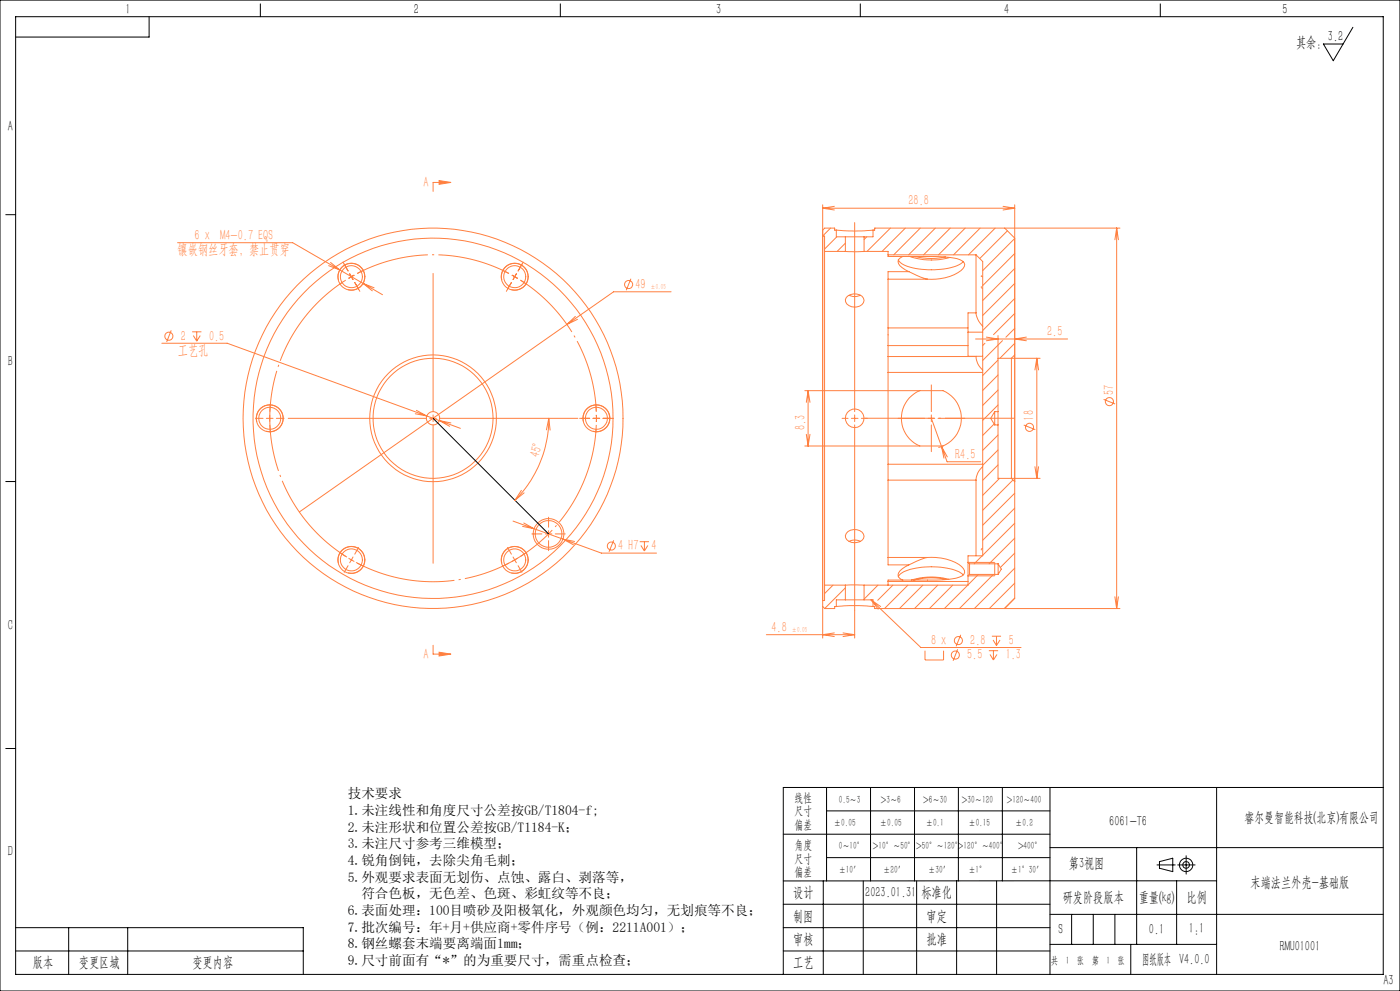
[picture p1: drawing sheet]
<svg xmlns="http://www.w3.org/2000/svg" width="420mm" height="297mm" viewBox="0 0 420 297" stroke-linecap="round" stroke-linejoin="round" font-family="sans-serif">
<g fill="none" stroke="#ff8040" stroke-width=".3">
<path d="M131.7 54.1l3.6 .6-3.6 .5zM135.3 54.7h-5.4v2.7M53.3 72.7h34.5l21.1 12.2M99.2 78.7l2.7 2.2-3.3-1.3M102.9 78.6l1.5 2.6-1.1-2M157 78.6l-1.6 2.6 1.2-2M246.8 69l.6-.6h3v.6h.5M246.8 61.4v129.8M246.8 62.4h57.6M246.8 62.4l3.5 .5M247.4 75.3v100.1M247.4 75.3v-4.5h-.6v109.2h.6v-4.6"/>
<path d="M247.4 75.3h6.2M249.2 68.4l-2.4 2.3M250.3 61.8l-3.5 .6M250.9 69a53.8 53.8 0 0 0 11 0M250.9 69v2h2.7M251 71l-3.6 3.6M253.6 75.3h5.6M253.6 71h5.6M253.6 72.9l-2.5 2.4M253.6 71v4.3M256.4 66.7v56.7M259.2 75.3h7.2v1.1"/>
<path d="M259.2 71v4.3M260 71l-.8 .8M261.9 69v2h-2.7M262 69l-.1 .1M262.6 68.4l-.2 .2M266.4 76.4v.5h13.5l4.7 .2a7.1 7.1 0 0 1 4.6 1.6 1.84 1.84 0 0 1-.9 2.4 15.4 15.4 0 0 1-10.1 2.6M266.4 76.4h26.4M267.1 68.4l-7 6.9M269.5 77.9a5.5 5.5 0 0 0 4.4 2.4 24.4 24.4 0 0 0 13.8-1l1.3-.9M270.9 76.9a1.58 1.58 0 0 0-1.4 1.1 1.58 1.58 0 0 0 .5 1.7l2.7 1.7M271.6 68.4l-7 6.9M272.9 76.9a20.4 20.4 0 0 0 12.1 .2"/>
<path d="M274.5 76.9a20.3 20.3 0 0 0 9.2 .1M276.1 68.4l-8 8M280.6 68.4l-8 8M285.1 68.4l-8 8M289.6 68.4l-8 8M292.8 76.4v17.4M292.8 76.4l2 2v88.2h-4.4v1.9M294 68.4l-7.9 8M298.6 68.4l-8.1 8M300.9 61.8l3.5 .6M301.4 68.4l3 3M302.2 69.2l-8.3 8.3"/>
<path d="M304.4 71.5l-9.6 9.6M304.4 76l-9.6 9.6M304.4 61.4v117.9l-3 3.1M304.4 62.4l-3.5 .5M335 68.4v114M335 68.4l.5 3.5M335 68.4l-.5 3.5M336 68.4h-73.6v.6h-.5M51.4 99l-1.4 3.5M57.6 99.4h2.8M59 99.4v2.8M101.6 84a4 4 0 0 1 3.5-5 4 4 0 0 1 4.3 4.3 4 4 0 0 1-5 3.5"/>
<path d="M103.7 84l-1.9 1.2M104.9 82.1l.5 .8M105.4 82.9l-.8 .5M105.4 82.9l.5 .9M106.3 82.4l-.9 .5M106.4 84.7l1.5 2.6M108.9 84.9l5.9 3.4M108.9 84.9l2.8 2.3M108.9 84.9l3.3 1.4M109.2 81l-2 1M129.9 81.9v41.5M150.6 84a4 4 0 0 1 3.5-5 4 4 0 0 1 4.3 4.3 4 4 0 0 1-5 3.5"/>
<path d="M150.6 81l2.1 1M152.3 86.6l1.1-1.9-1.5 2.6M153.6 82.4l.8 .5M154.4 82.9l.9 .5M154.4 82.9l-.5 .9M154.9 82.1l-.5 .8M156.1 84l1.9 1.2M170 97.3l-80.2 56.2M172.6 94.8l-2.6 2.5M173.2 95.7l-3.2 1.6M189.3 83.5l-1.4 3.5M201.3 87.5h-17.2l-14.1 9.8"/>
<path d="M253.9 89.1a3.4 3.4 0 0 1 5.1 .3 2.21 2.21 0 0 1-2.6 2.6 2.13 2.13 0 0 1-2.2-.6 2.13 2.13 0 0 1-.3-2.3zM258.1 88.5a3.6 3.6 0 0 1-3.4 0M266.4 83.7v14.6M266.4 98.3v5.3M266.4 98.3h24M266.4 83.7h11.8M272.7 81.4l3.5 1.6 2 .7M272.7 81.4h-6.3v2.3M290.4 99.6v7.2M290.4 99.6h4.4M292.8 93.8l.5 1.8 1.5 2.2M292.8 93.8h-2.4v5.8"/>
<path d="M294.4 85.8v.5l.4 .2M294.4 83v-.4l.4 .5M304.4 80.5l-9.6 9.6M304.4 84.9l-9.6 9.6M304.4 89.5l-9.6 9.6M304.4 93.9l-6.3 6.4M304.4 98.4l-2.6 2.7M48.5 102.9h19.7l59.8 21.8M58 100.6l1 1.6M60.1 100.6l-1.1 1.6M241.4 117.1h41.5a9 9 0 0 1 5.5 8.3 9 9 0 0 1-5.5 8.3M242.4 117.1v16.6"/>
<path d="M242.4 117.1l.6 3.5M242.4 117.1l-.5 3.5M266.4 103.6v3.3M266.4 106.9v4.7M266.4 111.6v27.5M266.4 103.6h24M266.4 106.9h26.4M266.4 111.6h28.4M275.9 117.1a9 9 0 0 0-5.5 8.3 9 9 0 0 0 5.5 8.3M279.4 115.4v8M290.4 106.8h4.4M290.4 106.8v.1"/>
<path d="M292.7 101.6h27.6M292.8 106.9l.1 1a6 6 0 0 0 1.9 3M292.9 106.8l-.1 .1M295.5 102.9l-.7 .6M295.9 101l3.5 .6-3.5 .5M299.4 107.9l-4.6 4.6M299.4 112.4l-4.6 4.6M299.4 116.9l-4.6 4.6M299.4 107.4h12.6M299.4 100.6v22.8M300.7 102.1l-5.9 5.9M304.4 106.4v38l-1-1v-36z"/>
<path d="M304.4 102.9l-4.4 4.5M307.9 101l-3.5 .6 3.5 .5M311 107.4v36M311 107.4l.6 3.5M311 107.4l-.5 3.5M331.1 119.7l3.4 1.4M76.6 125.4h2.3M77 126.4a4 4 0 0 1 3.6-5 4 4 0 0 1 4.3 4.3 4 4 0 0 1-5 3.5M79.9 125.4h2M80.9 124.4v2M81 127.3l.1 2.4M81.1 121.1l-.1 2.3"/>
<path d="M82.9 125.4h2.3M86.5 125.4h41.4M124.6 124l3.4 .7M124.9 123l3.1 1.7M128 124.7l3.8 1.3M128.9 125.4h2M129.9 124.4v2M129.9 127.3v41.5M131.8 126l6.3 2.4M131.8 126l3.1 1.8M131.8 126l3.5 .7M131.9 125.4h41.5"/>
<path d="M164.6 125.4a34.7 34.7 0 0 1-10.1 24.5M164.6 125.4l.4 3.5M164.6 125.4l-.7 3.4M173.9 125.4h3M175 126.4a4 4 0 0 1 3.6-5 4 4 0 0 1 4.3 4.3 4 4 0 0 1-5 3.5M177.9 125.4h2M178.7 121.1l.2 2.3M178.9 124.4v2M178.9 127.3l-.2 2.4M180.9 125.4h3.1M241.4 133.7h41.5M241.9 130.2l.5 3.5"/>
<path d="M243 130.2l-.6 3.5M252.6 125.4h1.8M255.4 125.4h2M256.4 124.4v2M256.4 127.3v63.9M258.4 125.4h1.8M266.4 139.1v4.8M266.4 139.1h28.4M269.4 125.4h8M278.4 125.4h2M279.4 125.4l3.1 8.4M279.4 124.4v2"/>
<path d="M279.4 127.3v8.1M281.4 125.4h8M282.5 133.8l1.6 4.6h10.1M282.5 133.8l.7 3.5M282.5 133.8l1.7 3.1M282.9 133.7l-1.4 .4M294.8 139.8a5.7 5.7 0 0 0-2 4.1M298.2 127.1l-3.4 3.4M298.4 123.4v3.9M298.4 123.4h1M298.4 123.4l-1.2 2 1.2 1.9M298.4 127.3h1"/>
<path d="M299.4 123.4v3.9M299.4 121.4l-4.6 4.6M299.4 130.4l-4.6 4.6M299.4 134.9l-4.6 4.5M299.4 139.3l-4.6 4.6M299.4 127.3v16.1h12.6M307.1 127.4l3.5 1.4M310.5 139.9l.5 3.5M311.6 139.9l-.6 3.5M153.9 156.2l6.3 2.3M156.4 147l-1.9 2.9M156.8 157.8l3.4 .7"/>
<path d="M157.1 156.7l3.1 1.8M157.2 147.7l-2.7 2.2M160.2 158.5l8.7 3.1M164.6 155v3M164.6 159v2M254.4 159.3a3.1 3.1 0 0 1 4.8 1.4 2.98 2.98 0 0 1-4.5 1.5 1.66 1.66 0 0 1-1.1-1.4 1.66 1.66 0 0 1 .8-1.5zM266.4 143.9v23.2M266.4 143.9h26.4M292.8 143.9v22.7M299.9 143.4l-5.1 5M303.9 143.9l-9.1 9M304.4 147.8l-9.6 9.6"/>
<path d="M304.4 152.3l-9.6 9.6M304.4 156.8l-9.6 9.6M101.6 168.8a4 4 0 0 1 3.5-5 4 4 0 0 1 4.3 4.3 4 4 0 0 1-5 3.6M101.8 165.5l1.9 1.3M104.4 169.5l-1.1 2M104.6 167.3l.8 .5M105.4 167.8l.9 .5M105.4 167.8l-.5 .9M105.9 166.9l-.5 .9M107.2 168.8l2 1M107.6 164.1l-1.2 2M150.6 168.8a4 4 0 0 1 3.5-5 4 4 0 0 1 4.3 4.3 4 4 0 0 1-5 3.6"/>
<path d="M152.3 164.1l1.1 2M152.7 168.8l-2.1 1M153.9 166.9l.5 .9M154.4 167.8l-.8 .5M154.4 167.8l.5 .9M155.3 167.3l-.9 .5M155.4 169.5l1.2 2M158 165.5l-1.9 1.3M159.6 160h3M163.6 160h2M164.6 162v3M166.6 160h3"/>
<path d="M168.9 161.6l11.5 4.2h16.6M168.9 161.6l3.1 1.7M168.9 161.6l3.5 .7M184.1 161.9l-1.4 3.5M191.9 162.3h2.8M192.3 163.5l1 1.6M193.3 162.3v2.8M194.3 163.5l-1 1.6M247.4 175.4h6.2M249.9 175.4l-2.5 2.5M253.6 175.4h5.6M253.6 179.8h5.6"/>
<path d="M253.6 176.2l-6.2 6.2M253.6 179.8h-2.7v2M253.6 175.4v4.4M254.7 162.2l1.5-.3 1.9 .3M259.2 179.8h2.7v2M259.2 175.4v4.4M261.3 179.8l15 14.3h30M261.3 179.8l2.2 2.8M261.3 179.8l2.9 2M263.4 175.4l-4.2 4.2M266.4 174.3v1.1M266.4 167.1v2.2h6.3"/>
<path d="M266.4 174.3h24M266.4 167.1h11.8M267.9 175.4l-4.6 4.5M272.4 175.4l-7 7M272.7 169.3a5.2 5.2 0 0 0-3.3 3 1.86 1.86 0 0 0 1.5 1.5M276.9 175.4l-7.1 7M278.2 167.1a14.9 14.9 0 0 1 10.3 2.7 1.67 1.67 0 0 1 .9 1.8 1.67 1.67 0 0 1-1.6 1.4l-2.2 .5-2.9 .3h-16.3v.5M278.2 167.1l-2 .6-3.5 1.6M281.3 175.4l-6.9 7M284 173.7a21.7 21.7 0 0 0-9.9 .1M284.6 173.6a19.9 19.9 0 0 0-11.2 .2M285.8 175.4l-7 7"/>
<path d="M289 172.3a12.4 12.4 0 0 0-7.7-2.4 19 19 0 0 0-11.1 2.1l-.7 .9M290.3 175.4l-7 7M290.4 168.5v4.1M290.4 172.6v2.8h-31.2M290.4 168.5l.5 .5M290.4 168.6h8v4h-8M290.9 169v3.2M290.9 172.2l-.5 .4M290.9 172.2h8.5M290.9 169h8.5M293.5 172.2l-3.1 3.1M294.6 166.6l-2.4 2.4"/>
<path d="M294.8 164.3l-.4 .2v.4M298 172.2l-10.2 10.2M299.4 169v3.2M299.4 169l1 1.6-1 1.6M304.4 161.3l-7.7 7.7M304.4 165.8l-4.3 4.3M304.4 170.3l-12.1 12.1M304.4 174.8l-7.6 7.6M304.4 179.2l-3.1 3.2M334.5 178.9l.5 3.5M335.5 178.9l-.5 3.5M129.9 193.4v2.6h5.4"/>
<path d="M131.7 195.5l3.6 .5-3.6 .6zM229.9 190.2h26.5M246.8 181.8l.6 .6M250.3 189.7l-3.5 .5 3.5 .6M250.9 181.8a53.2 53.2 0 0 1 11 0M250.9 181.8h-.5v.6h-3M252.9 189.7l3.5 .5M256.4 190.2l-3.5 .6M261.9 181.8h.5v.6h73.6M277.5 195v2.8h5.6v-2.8M287.3 194.6l-1.4 3.4M288.2 190.2l-1.4 3.5"/>
<path d="M296.7 195h2.7M297 196.1l1 1.7M297.6 190.7h2.7M297.9 191.8l1 1.7M298 195v2.8M298.9 190.7v2.8M299.1 196.1l-1.1 1.7M300 191.8l-1.1 1.7"/>
<circle cx="105.4" cy="82.9" r="4"/>
<circle cx="105.4" cy="82.9" r="3.3"/>
<circle cx="154.4" cy="82.9" r="4"/>
<circle cx="154.4" cy="82.9" r="3.3"/>
<circle cx="188.6" cy="85.3" r="1.21"/>
<circle cx="50.7" cy="100.8" r="1.21"/>
<circle cx="80.9" cy="125.4" r="3.3"/>
<circle cx="80.9" cy="125.4" r="4.1"/>
<circle cx="129.9" cy="125.4" r="54"/>
<circle cx="129.9" cy="125.4" r="19"/>
<circle cx="129.9" cy="125.3" r="1.99"/>
<circle cx="129.9" cy="125.4" r="57"/>
<circle cx="129.9" cy="125.4" r="18"/>
<circle cx="178.9" cy="125.4" r="4"/>
<circle cx="178.9" cy="125.4" r="3.3"/>
<circle cx="256.4" cy="125.4" r="2.8"/>
<circle cx="308.9" cy="128.1" r="1.22"/>
<circle cx="332.8" cy="120.4" r="1.2"/>
<circle cx="105.4" cy="167.8" r="4"/>
<circle cx="105.4" cy="167.8" r="3.3"/>
<circle cx="154.4" cy="167.8" r="4"/>
<circle cx="154.4" cy="167.8" r="3.3"/>
<circle cx="164.6" cy="160" r="4.6"/>
<circle cx="164.6" cy="160" r="4"/>
<circle cx="183.4" cy="163.7" r="1.21"/>
<circle cx="286.6" cy="196.3" r="1.22"/>
<circle cx="287.5" cy="192" r="1.22"/>
</g>
<path d="M152.7 81.9a49 49 0 0 0-45.5 0M178.9 123.3a49 49 0 0 0-22.8-39.4" fill="none" stroke="#ff8040" stroke-width=".3" stroke-dasharray="30.5 1.3 .6 1.3" stroke-dashoffset="8.4" stroke-linecap="butt"/>
<path d="M103.7 83.9a49 49 0 0 0 1.7 83.9 49 49 0 0 0 73.5-40.5" fill="none" stroke="#ff8040" stroke-width=".3" stroke-dasharray="30.5 1.3 .6 1.3" stroke-dashoffset="-1.2" stroke-linecap="butt"/>
<g fill="none" stroke="#0a0605" stroke-width=".3">
<path d="M347.1 259.2h5.5M347.8 258.2l4-1v4l-4-1zM353.3 259.2h5.2M355.8 256.5v5.5"/>
<circle cx="355.8" cy="259.2" r="1"/>
<circle cx="355.8" cy="259.2" r="2"/>
</g>
<path d="M304.4 125.3h-45" fill="none" stroke="#ff8040" stroke-width=".3" stroke-dasharray="30.5 1.3 .6 1.3" stroke-dashoffset="9.6" stroke-linecap="butt"/>
<g fill="none" stroke="#000" stroke-width=".3">
<path d="M0 0h420v297h-420zM4.7 5h410.3v287h-410.3zM44.7 5v6.1h-40M78.1 1.2v3.8M168.1 1.2v3.8M258.1 1.2v3.8M348.1 1.2v3.8M405.9 8.2l-5.9 10-3-5h5.9M1.7 64.3h3M129.9 125.4l34.7 34.6M1.7 144.3h3M1.7 224.3h3"/>
<path d="M248 236v28M261.2 236v28M274.4 236v28M287.5 236v28M300.7 236v28M315 236v56M365 236v56M415 236h-180v56M235 250h80M248 257h67M248 243h67M315 254h100"/>
<path d="M341 254v29M4.7 278h86.3v14M20.6 278v14M38.3 278v14M235 278h80M235 271h80M247 264v28M259 264v28M275 264v28M287 264v28M299 264v28M315 274h100"/>
<path d="M321.5 274v9M328 274v9M334.5 274v9M353 264v19M365 264h-130M4.7 285h86.3M235 285h80M315 283h50M339.2 283v9"/>
</g>
<path d="M131.7 54.1l3.6 .6-3.6 .5zM131.7 195.5l3.6 .5-3.6 .6z" fill="#ff8040"/>
<g font-size="4.4">
<text x="37.7" y="4.1">1</text>
<text x="124.2" y="4.1">2</text>
<text x="214.9" y="4.1">3</text>
<text x="301.2" y="4.1">4</text>
<text x="384.7" y="4.1">5</text>
<text x="388.8" y="14.1">其余：</text>
<text x="398.4" y="12.3">3.2</text>
<text x="2.3" y="39.3">A</text>
<text x="2.3" y="109.6">B</text>
<text x="2.3" y="188.9">C</text>
<text x="332.8" y="247.6">6061-T6</text>
<text x="2.3" y="256.5">D</text>
<text x="320.6" y="260.1">第3视图</text>
<text x="237.9" y="268.9">设计</text>
<text x="259.6" y="268.9">2023.01.31</text>
<text x="276.4" y="268.9">标准化</text>
<text x="375.1" y="265.9">末端法兰外壳-基础版</text>
<text x="237.9" y="275.9">制图</text>
<text x="277.9" y="275.9">审定</text>
<text x="318.8" y="270.4">研发阶段版本</text>
<text x="341.6" y="270.4">重量(kg)</text>
<text x="355.9" y="270.4">比例</text>
<text x="317.6" y="279.9">S</text>
<text x="344.7" y="279.9">0.1</text>
<text x="356.7" y="279.6">1:1</text>
<text x="237.9" y="282.9">审核</text>
<text x="277.9" y="282.9">批准</text>
<text x="383.9" y="284.9">RMU01001</text>
<text x="9.9" y="289.9">版本</text>
<text x="23.7" y="289.9">变更区域</text>
<text x="57.7" y="289.9">变更内容</text>
<text x="237.9" y="289.9">工艺</text>
<text x="342.6" y="288.9">图纸版本 V4.0.0</text>
<text x="415" y="295.1">A3</text>
</g>
<g font-size="4.4" fill="#ff8040">
<text x="127.1" y="56.1">A</text>
<text x="272.6" y="61.5">28.8</text>
<text x="58.3" y="71.9">6 x</text>
<text x="66" y="71.9">M4-0.7 EQS</text>
<text x="53.3" y="76.2">镶嵌钢丝牙套，禁止贯穿</text>
<text x="190.6" y="86.6">49</text>
<text x="314.2" y="100.7">2.5</text>
<text x="53.4" y="106.4">工艺孔</text>
<text x="54.2" y="102.1">2</text>
<text x="62.7" y="102.1">0.5</text>
<text x="334.1" y="118.4" transform="rotate(-90 334.1 118.4)">57</text>
<text x="241.6" y="128.9" transform="rotate(-90 241.6 128.9)">8.3</text>
<text x="310.2" y="126.1" transform="rotate(-90 310.2 126.1)">18</text>
<text x="161.7" y="137.4" transform="rotate(-74 161.7 137.4)">45°</text>
<text x="286.6" y="137.5">R4.5</text>
<text x="185.4" y="164.9">4 H7</text>
<text x="195.5" y="164.9">4</text>
<text x="231.5" y="189.3">4.8</text>
<text x="127.1" y="197.5">A</text>
<text x="279.3" y="193.3">8 x</text>
<text x="290.2" y="197.6">5.5</text>
<text x="291.1" y="193.3">2.8</text>
<text x="301.7" y="197.6">1.3</text>
<text x="302.6" y="193.3">5</text>
</g>
<text font-size="4.2" x="373.4" y="246.3">睿尔曼智能科技(北京)有限公司</text>
<g font-size="4.1">
<text x="104.3" y="239.2">技术要求</text>
<text x="104.3" y="244.2">1.未注线性和角度尺寸公差按GB/T1804-f;</text>
<text x="104.3" y="249.2">2.未注形状和位置公差按GB/T1184-K；</text>
<text x="104.3" y="254.2">3.未注尺寸参考三维模型；</text>
<text x="104.3" y="259.2">4.锐角倒钝，去除尖角毛刺；</text>
<text x="104.3" y="264.2">5.外观要求表面无划伤、点蚀、露白、剥落等，</text>
<text x="108.4" y="269.2">符合色板，无色差、色斑、彩虹纹等不良；</text>
<text x="104.3" y="274.2">6.表面处理：100目喷砂及阳极氧化，外观颜色均匀，无划痕等不良；</text>
<text x="104.3" y="279.2">7.批次编号：年+月+供应商+零件序号（例：2211A001）；</text>
<text x="104.3" y="284.2">8.钢丝螺套末端要离端面1mm；</text>
<text x="104.3" y="289.2">9.尺寸前面有“*”的为重要尺寸，需重点检查；</text>
</g>
<g font-size="3.8">
<text x="238.4" y="240.3">线性</text>
<text x="238.4" y="244.3">尺寸</text>
<text x="238.4" y="248.3">偏差</text>
<text x="238.4" y="254.6">角度</text>
<text x="238.4" y="258.6">尺寸</text>
<text x="238.4" y="262.6">偏差</text>
</g>
<text font-size="3.2" x="315.3" y="288.9">共 1 张 第 1 张</text>
<g font-size="3.1">
<text x="251.6" y="240.8">0.5～3</text>
<text x="264.2" y="240.8">&gt;3～6</text>
<text x="277" y="240.8">&gt;6～30</text>
<text x="288.6" y="240.8">&gt;30～120</text>
<text x="302" y="240.8">&gt;120～400</text>
<text x="250.1" y="247.6">±0.05</text>
<text x="264" y="247.6">±0.05</text>
<text x="277.7" y="247.6">±0.1</text>
<text x="290.5" y="247.6">±0.15</text>
<text x="304.5" y="247.6">±0.2</text>
<text x="251.6" y="254.6">0～10°</text>
<text x="261.9" y="254.6">&gt;10°～50°</text>
<text x="274.9" y="254.6">&gt;50°～120°</text>
<text x="287.4" y="254.6">&gt;120°～400°</text>
<text x="305.4" y="254.6">&gt;400°</text>
<text x="251.6" y="261.6">±10′</text>
<text x="265" y="261.6">±20′</text>
<text x="278.5" y="261.6">±30′</text>
<text x="290.5" y="261.6">±1°</text>
<text x="303.2" y="261.6">±1°30′</text>
</g>
<g font-size="2.2" fill="#ff8040">
<text x="195.2" y="86.6">±0.05</text>
<text x="237.6" y="189.3">±0.05</text>
</g>
</svg>
